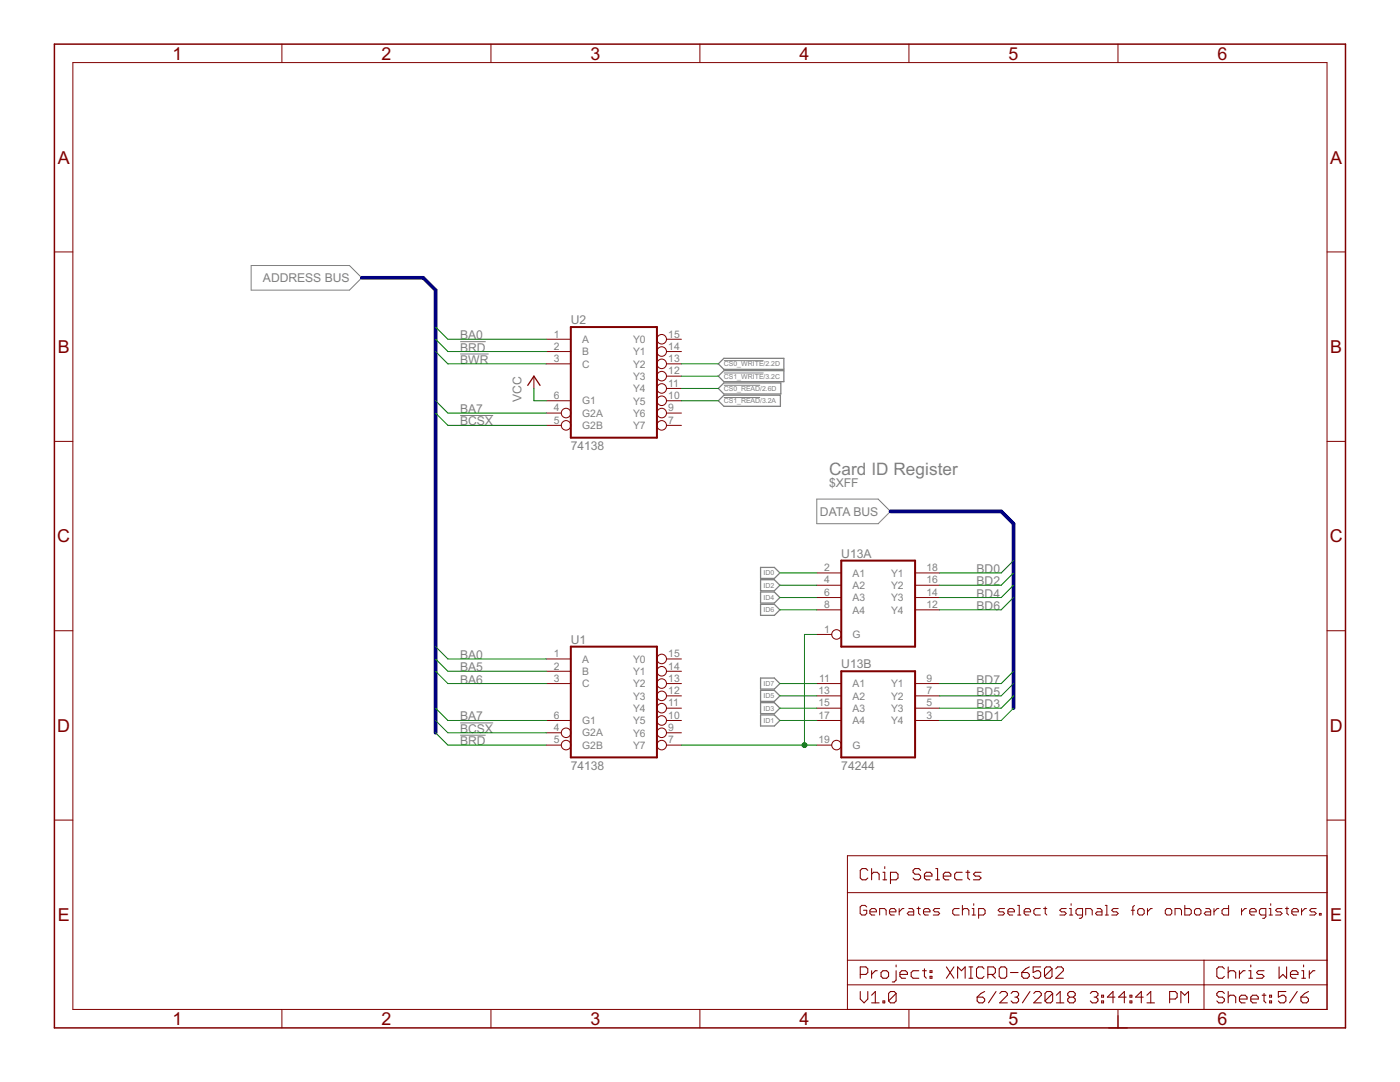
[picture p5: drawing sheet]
<svg xmlns="http://www.w3.org/2000/svg" width="279mm" height="216mm" viewBox="0 0 279 216" stroke-linecap="round" stroke-linejoin="round" font-family="sans-serif">
<path d="M50.1 53h19.6l2.5 2.4-2.5 2.5h-19.6zM91.8 68.2h5.1M91.8 70.6h5.7M144.5 72h7.9M144.5 74.4h7.9M144.5 76.9h7.2M144.5 79.3h7.2M91.8 82.9h6.6M163 99.6h12.3l2.4 2.4-2.4 2.5h-12.3zM91.8 144.3h6.6M91.8 146.7h5.1" fill="none" stroke="#808080" stroke-width=".2"/>
<path d="M143.4 72.6l1.1-1.1h11.9v2.2h-11.9zM143.4 75.1l1.1-1.1h11.9v2.2h-11.9zM143.4 77.5l1.1-1.1h11.3v2.2h-11.3zM143.4 80l1.1-1.1h11.2v2.2h-11.2zM151.8 113.2h2.7l1.1 1.1-1.1 1.1h-2.7zM151.8 115.7h2.7l1.1 1.1-1.1 1.1h-2.7zM151.8 118.1h2.7l1.1 1.1-1.1 1.1h-2.7zM151.8 120.6h2.7l1.1 1.1-1.1 1.1h-2.7zM151.8 135.3h2.7l1.1 1.1-1.1 1.1h-2.7zM151.8 137.8h2.7l1.1 1.1-1.1 1.1h-2.7zM151.8 140.2h2.7l1.1 1.1-1.1 1.1h-2.7zM151.8 142.7h2.7l1.1 1.1-1.1 1.1h-2.7z" fill="none" stroke="#808080" stroke-width=".25"/>
<path d="M10.9 8.8h257.6v196.3h-257.6z" fill="none" stroke="#800000" stroke-width=".3"/>
<g fill="none" stroke="#800000" stroke-width=".2">
<path d="M14.5 12.5h250.3v188.9h-250.3zM56.3 8.8v3.7M98 8.8v3.7M139.7 8.8v3.7M181.4 8.8v3.7M223.1 8.8v3.7M10.9 50.3h3.6M264.8 50.3h3.7M106.6 75.1v2.4M109 67.7h4.9M109 70.1h4.9M109 72.6h4.9"/>
<path d="M109 80h4.9M133 67.7h3M133 70.1h3M133 72.6h3M133 80h3M133 77.5h3M133 75.1h3M10.9 88.1h3.6M109 82.4h3M109 84.9h3M133 82.4h3M133 84.9h3"/>
<path d="M264.8 88.1h3.7M163 114.3h4.9M163 116.8h4.9M163 119.2h4.9M182.6 114.3h4.9M182.6 116.8h4.9M182.6 119.2h4.9M10.9 125.9h3.6M109 136.4h4.9M109 131.5h4.9M109 133.9h4.9M133 136.4h3"/>
<path d="M133 138.9h3M133 131.5h3M133 133.9h3M163 126.6h3M163 121.7h4.9M163 136.4h4.9M163 138.9h4.9M182.6 121.7h4.9M182.6 136.4h4.9M182.6 138.9h4.9M264.8 125.9h3.7M109 148.7h3"/>
<path d="M109 143.8h4.9M109 146.2h3M133 148.7h3M133 141.3h3M133 143.8h3M133 146.2h3M163 148.7h3M163 141.3h4.9M163 143.8h4.9M182.6 141.3h4.9M182.6 143.8h4.9M10.9 163.6h3.6"/>
<path d="M169.1 178.1h95.7M264.8 163.6h3.7M264.8 170.8h-95.7v30.6M169.1 191.6h95.7M169.1 196.5h95.7M173 181l-.4-.3h-.6l-.3 .3v1.3l.3 .3h.6l.4-.3v-.7h-.7M173.6 181.9h1.3v-.3l-.3-.3h-.7l-.3 .3v.7l.3 .3h.7M175.6 182.6v-1.3h.9l.3 .3v1M177.5 181.9h1.3v-.3l-.3-.3h-.7l-.3 .3v.7l.3 .3h.7M179.5 181.3v1.3M180.4 181.3h-.3l-.6 .6M181.4 181.3h.6l.4 .3v1h-1l-.3-.3 .3-.4h1"/>
<path d="M183 181.3h.7M183.3 181v1.3l.4 .3M184.3 181.9h1.3v-.3l-.3-.3h-.7l-.3 .3v.7l.3 .3h.7M187.5 181.3h-.9l-.4 .3 .4 .3h.6l.3 .4-.3 .3h-1M191.4 181.3h-.9l-.4 .3v.7l.4 .3h.9M192.1 181.6l.3-.3h.6l.4 .3v1M192.1 180.7v1.9M194 182.6h.7M194 181.3h.3v1.3M194.3 180.3v.4M195.3 182.6h1l.3-.3v-.7l-.3-.3h-1v1.9M200.5 181.3h-1l-.3 .3 .3 .3h.7l.3 .4-.3 .3h-1"/>
<path d="M201.1 181.9h1.3v-.3l-.3-.3h-.6l-.4 .3v.7l.4 .3h.6M203.1 180.7h.3v1.9M203.1 182.6h.6M204.4 181.9h1.3v-.3l-.3-.3h-.7l-.3 .3v.7l.3 .3h.7M207.6 181.3h-.9l-.4 .3v.7l.4 .3h.9M208.3 181.3h.6M208.6 181v1.3l.3 .3M212.8 181.3h-1l-.3 .3 .3 .3h.7l.3 .4-.3 .3h-1M213.4 182.6h.7M213.4 181.3h.4v1.3M213.8 180.3v.4M216 182.6h-.9l-.4-.3v-.7l.4-.3h.9v1.6l-.3 .3h-.3"/>
<path d="M216.7 182.6v-1.3h1l.3 .3v1M218.9 181.3h.7l.3 .3v1h-1l-.3-.3 .3-.4h1M220.6 180.7h.3v1.9M220.6 182.6h.6M223.2 181.3h-1l-.3 .3 .3 .3h.6l.4 .4-.4 .3h-.9M225.8 181.6h.6M226.4 180.7l-.3 .3v1.6M227.4 181.3h.6l.3 .3v.7l-.3 .3h-.6l-.3-.3v-.7zM229 181.3v1.3M230 181.3h-.4l-.6 .6M232.9 181.3h.6l.3 .3v.7l-.3 .3h-.6l-.3-.3v-.7zM234.5 182.6v-1.3h1l.3 .3v1"/>
<path d="M236.5 180.7v1.9h.9l.3-.3v-.7l-.3-.3h-.9M238.4 181.6l.3-.3h.7l.3 .3v.7l-.3 .3h-.7l-.3-.3zM240.3 191.6v9.8M240.6 181.3h.7l.3 .3v1h-1l-.3-.3 .3-.4h1M242.3 181.3v1.3M243.2 181.3h-.3l-.6 .6M245.2 180.7v1.9h-1l-.3-.3v-.7l.3-.3h1M247.8 181.3v1.3M248.8 181.3h-.4l-.6 .6M249.4 181.9h1.3v-.3l-.3-.3h-.7l-.3 .3v.7l.3 .3h.7M252.6 182.6h-.9l-.4-.3v-.7l.4-.3h.9v1.6l-.3 .3h-.3M253.3 182.6h.6"/>
<path d="M253.3 181.3h.3v1.3M253.6 180.3v.4M255.9 181.3h-1l-.3 .3 .3 .3h.6l.4 .4-.4 .3h-.9M256.5 181.3h.7M256.8 181v1.3l.4 .3M257.8 181.9h1.3v-.3l-.3-.3h-.7l-.3 .3v.7l.3 .3h.7M259.8 181.3v1.3M260.7 181.3h-.3l-.6 .6M262.7 181.3h-1l-.3 .3 .3 .3h.6l.4 .4-.4 .3h-.9M263.3 182.3h.4v.3h-.4zM56.3 201.4v3.7M98 201.4v3.7"/>
<path d="M139.7 201.4v3.7M181.4 201.4v3.7M223.1 201.4v3.7"/>
<circle cx="132.1" cy="75.1" r=".95"/>
<circle cx="132.1" cy="67.7" r=".95"/>
<circle cx="132.1" cy="70.1" r=".95"/>
<circle cx="132.1" cy="80" r=".95"/>
<circle cx="132.1" cy="77.5" r=".95"/>
<circle cx="132.1" cy="72.6" r=".95"/>
<circle cx="113" cy="82.4" r=".95"/>
<circle cx="113" cy="84.9" r=".95"/>
<circle cx="132.1" cy="84.9" r=".95"/>
<circle cx="132.1" cy="82.4" r=".95"/>
<circle cx="132.1" cy="138.9" r=".95"/>
<circle cx="132.1" cy="131.5" r=".95"/>
<circle cx="132.1" cy="133.9" r=".95"/>
<circle cx="132.1" cy="136.4" r=".95"/>
<circle cx="166.9" cy="126.6" r=".95"/>
<circle cx="113" cy="146.2" r=".95"/>
<circle cx="113" cy="148.7" r=".95"/>
<circle cx="132.1" cy="143.8" r=".95"/>
<circle cx="132.1" cy="148.7" r=".95"/>
<circle cx="132.1" cy="146.2" r=".95"/>
<circle cx="132.1" cy="141.3" r=".95"/>
<circle cx="166.9" cy="148.7" r=".95"/>
</g>
<g fill="none" stroke="#800000" stroke-width=".21">
<path d="M173.2 173.7l-.4-.4h-.7l-.4 .4v1.5l.4 .4h.7l.4-.4M173.9 173.3v2.3M173.9 174.4l.4-.3h.8l.4 .3v1.2M176.2 175.6h.8M176.2 174.1h.4v1.5M176.6 172.9v.4M177.7 175.6h1.1l.4-.4v-.8l-.4-.3h-1.1v2.2M183.7 173.7l-.3-.4h-.8l-.4 .4v.4l.4 .3h.8l.3 .4v.4l-.3 .4h-.8l-.4-.4M184.5 174.8h1.5v-.4l-.4-.3h-.7l-.4 .3v.8l.4 .4h.7M186.8 173.3h.3v2.3M186.8 175.6h.7M188.3 174.8h1.5v-.4l-.4-.3h-.8l-.3 .3v.8l.3 .4h.8"/>
<path d="M192 174.1h-1.1l-.4 .3v.8l.4 .4h1.1M192.8 174.1h.7M193.1 173.7v1.5l.4 .4M195.8 174.1h-1.2l-.3 .3 .3 .4h.8l.4 .4-.4 .4h-1.1M171.7 194.4h1.1l.4-.3v-.8l-.4-.4h-1.1v2.3M171.7 197.8v1.5l.7 .8 .8-.8v-1.5M173.9 193.7v1.5M173.9 198.6l.8-.8v2.3M175.1 193.7h-.4l-.8 .7M175.8 194.1l.4-.4h.8l.3 .4v.7l-.3 .4h-.8l-.4-.4zM176.2 199.7h.4v.4h-.4zM178.8 198.2l-.3-.4h-.8l-.4 .4v1.5"/>
<path d="M178.8 193.7v1.9l-.3 .3h-.4M178.8 192.6v.3M178.8 198.2v1.5l-.3 .4h-.8l-.4-.4M178.8 198.2l-1.5 1.5M179.6 194.4h1.5v-.3l-.4-.4h-.7l-.4 .4v.7l.4 .4h.7M183.4 193.7h-1.2l-.4 .4v.7l.4 .4h1.2M184.1 193.7h.8M184.5 193.3v1.5l.4 .4M185.6 193.7h.4v.4h-.4zM185.6 194.8h.4v.4h-.4zM188.9 192.9l1.5 2.3M190.4 192.9l-1.5 2.3"/>
<path d="M191.1 195.2v-2.3l.8 .8 .7-.8v2.3M193.4 192.9h.7M193.4 195.2h.7M193.8 192.9v2.3M195 199h1.1l.4 .3v.4l-.4 .4h-.7l-.4-.4zM196.4 193.3l-.4-.4h-.7l-.4 .4v1.5l.4 .4h.7l.4-.4M196.5 197.8l-.7 .4-.8 .8M197.1 194.4h1.2l.3-.3v-.8l-.3-.4h-1.2v2.3M197.9 194.4l.7 .8M198.8 197.8l-1.5 2.3M199.5 198.2l.4-.4h.8l.3 .4v.4l-1.5 1.5h1.5M199.8 192.9h.7l.4 .4v1.5l-.4 .4h-.7l-.4-.4v-1.5z"/>
<path d="M201.7 194.1h1.5M201.8 198.2l.4-.4h.7l.4 .4v.4l-.4 .4M202.5 199h.4M202.9 199l.4 .3v.4l-.4 .4h-.7l-.4-.4M203.9 194.1h1.2l.3 .3v.4l-.3 .4h-.8l-.4-.4zM205.4 192.9l-.7 .4-.8 .8M205.5 197.8l-1.5 2.3M206.3 198.2l.4-.4h.7l.4 .4v.4l-1.5 1.5h1.5M207.7 192.9h-1.5v1.2l.7-.4h.4l.4 .4v.7l-.4 .4h-.7l-.4-.4M210 193.3l-.4-.4h-.8l-.4 .4v1.5M210 193.3v1.5l-.4 .4h-.8l-.4-.4M210 193.3l-1.6 1.5"/>
<path d="M210.1 198.2v1.5l-.4 .4h-.8l-.3-.4M210.1 198.2l-.4-.4h-.8l-.3 .4v1.5M210.1 198.2l-1.5 1.5M210.7 193.3l.4-.4h.7l.4 .4v.4l-1.5 1.5h1.5M210.8 198.6l.8-.8v2.3M213.5 199l-.4 .3v.4l.4 .4h.7l.4-.4v-.4l-.4-.3M213.5 199l-.4-.4v-.4l.4-.4h.7l.4 .4v.4l-.4 .4M213.5 199h.7M217.6 198.2l.4-.4h.7l.4 .4v.4l-.4 .4M218.4 199h.3M218.7 199l.4 .3v.4l-.4 .4h-.7l-.4-.4M219.9 199.7h.3v.4h-.3z"/>
<path d="M219.9 198.6h.3v.4h-.3zM222.5 199h-1.5l1.1-1.2v2.3M224.7 199h-1.5l1.2-1.2v2.3M225.5 199.7h.4v.4h-.4zM225.5 198.6h.4v.4h-.4zM228.2 199h-1.6l1.2-1.2v2.3M228.9 198.6l.8-.8v2.3M233.4 199.3h1.1l.4-.3v-.8l-.4-.4h-1.1v2.3M244.3 193.3l-.3-.4h-.8l-.4 .4v1.5l.4 .4h.8l.3-.4M244.3 198.2l-.3-.4h-.8l-.4 .4v.4l.4 .4h.8l.3 .3v.4l-.3 .4h-.8l-.4-.4M245.1 194.1l.4-.4h.7l.4 .4v1.1M245.1 192.9v2.3"/>
<path d="M245.1 197.8v2.3M245.1 199l.4-.4h.7l.4 .4v1.1M247.4 199.3h1.5v-.3l-.4-.4h-.8l-.3 .4v.7l.3 .4h.8M247.4 193.7v1.5M248.5 193.7h-.4l-.7 .7M249.2 193.7h.4v1.5M249.2 195.2h.8M249.6 199.3h1.5v-.3l-.3-.4h-.8l-.4 .4v.7l.4 .4h.8M249.6 192.6v.3M251.9 198.6h.7M252.3 193.7h-1.2l-.3 .4 .3 .3h.8l.4 .4-.4 .4h-1.1M252.3 198.2v1.5l.3 .4"/>
<path d="M253.4 199.7h.4v.4h-.4zM253.4 198.6h.4v.4h-.4zM255.3 192.9v2.3l.7-.8 .8 .8v-2.3M256.6 197.8h-1.5v1.2l.8-.4h.3l.4 .4v.7l-.4 .4h-.7l-.4-.4M257.5 194.4h1.5v-.3l-.3-.4h-.8l-.4 .4v.7l.4 .4h.8M258.9 197.8l-1.5 2.3M259.6 199h1.2l.3 .3v.4l-.3 .4h-.8l-.4-.4zM259.8 193.7h.4v1.5M259.8 195.2h.7M260.2 192.6v.3M261.1 197.8l-.7 .4-.8 .8M261.3 193.7v1.5"/>
<path d="M262.4 193.7h-.4l-.7 .7M173.9 200.1h1.6M210.8 200.1h1.5M228.9 200.1h1.5M235.7 200.1v-2.3l.7 .8 .8-.8v2.3"/>
</g>
<path d="M105.3 76.9l1.3-1.8 1.2 1.8M221.3 205.1h3.7" fill="none" stroke="#800000" stroke-width=".25"/>
<path d="M113.9 65.3h17.2v22h-17.2zM167.9 111.9h14.7v17.1h-14.7zM113.9 129h17.2v22.1h-17.2zM167.9 133.9h14.7v17.2h-14.7z" fill="none" stroke="#800000" stroke-width=".4"/>
<path d="M72.2 55.4h12.3l2.4 2.5v88.3M177.7 102h22.1l2.5 2.5v36.8" fill="none" stroke="#000080" stroke-width=".74"/>
<g fill="none" stroke="#008000" stroke-width=".2">
<path d="M86.9 67.7l2.5 2.4h19.6M86.9 70.1l2.5 2.5h19.6M86.9 65.3l2.5 2.4h19.6M86.9 80l2.5 2.4h19.6M106.6 77.5v2.5h2.4M136 80h7.4M136 72.6h7.4M136 75.1h7.4M136 77.5h7.4M86.9 82.4l2.5 2.5h19.6M155.6 119.2h7.4M155.6 116.8h7.4"/>
<path d="M155.6 114.3h7.4M202.3 119.2l-2.5 2.5h-12.3M202.3 116.8l-2.5 2.4h-12.3M202.3 114.3l-2.5 2.5h-12.3M202.3 111.9l-2.5 2.4h-12.3M86.9 133.9l2.5 2.5h19.6M86.9 129l2.5 2.5h19.6M86.9 131.5l2.5 2.4h19.6M155.6 136.4h7.4M155.6 121.7h7.4M155.6 138.9h7.4M163 126.6h-2.5v22.1"/>
<path d="M202.3 133.9l-2.5 2.5h-12.3M202.3 136.4l-2.5 2.5h-12.3M202.3 138.9l-2.5 2.4h-12.3M86.9 141.3l2.5 2.5h19.6M86.9 143.8l2.5 2.4h19.6M86.9 146.2l2.5 2.5h19.6M136 148.7h27M155.6 141.3h7.4M155.6 143.8h7.4M202.3 141.3l-2.5 2.5h-12.3"/>
</g>
<circle cx="160.5" cy="148.7" r=".49" fill="#008000" stroke="#008000" stroke-width=".2"/>
<g font-size="4" fill="#800000">
<text x="34.4" y="11.9">1</text>
<text x="76.1" y="11.9">2</text>
<text x="117.9" y="11.9">3</text>
<text x="159.6" y="11.9">4</text>
<text x="201.3" y="11.9">5</text>
<text x="243" y="11.9">6</text>
<text x="11.5" y="32.6">A</text>
<text x="265.5" y="32.6">A</text>
<text x="11.5" y="70.4">B</text>
<text x="265.5" y="70.4">B</text>
<text x="11.4" y="108.2">C</text>
<text x="265.4" y="108.2">C</text>
<text x="11.4" y="146">D</text>
<text x="265.4" y="146">D</text>
<text x="11.5" y="183.8">E</text>
<text x="265.5" y="183.8">E</text>
<text x="34.4" y="204.5">1</text>
<text x="76.1" y="204.5">2</text>
<text x="117.9" y="204.5">3</text>
<text x="159.6" y="204.5">4</text>
<text x="201.3" y="204.5">5</text>
<text x="243" y="204.5">6</text>
</g>
<text font-size="3.8" fill="#808080" x="165.5" y="94.7">Card ID Register</text>
<g font-size="2.7" fill="#808080">
<text x="52.5" y="56.3">ADDRESS BUS</text>
<text x="113.9" y="64.6">U2</text>
<text x="91.8" y="70.2">BRD</text>
<text x="91.8" y="67.7">BA0</text>
<text x="91.8" y="72.6">BWR</text>
<text x="91.8" y="82.4">BA7</text>
<text x="104.1" y="80.1" transform="rotate(-90 104.1 80.1)">VCC</text>
<text x="91.8" y="84.9">BCSX</text>
<text x="113.9" y="89.8">74138</text>
<text x="165.5" y="97.1">$XFF</text>
<text x="163.6" y="102.9">DATA BUS</text>
<text x="167.9" y="111.3">U13A</text>
<text x="194.9" y="119.2">BD4</text>
<text x="194.9" y="116.8">BD2</text>
<text x="194.9" y="114.3">BD0</text>
<text x="194.9" y="121.7">BD6</text>
<text x="91.8" y="131.5">BA0</text>
<text x="113.9" y="128.4">U1</text>
<text x="91.8" y="136.4">BA6</text>
<text x="91.8" y="133.9">BA5</text>
<text x="167.9" y="133.3">U13B</text>
<text x="194.9" y="136.4">BD7</text>
<text x="91.8" y="143.8">BA7</text>
<text x="194.9" y="138.9">BD5</text>
<text x="194.9" y="141.3">BD3</text>
<text x="194.9" y="143.8">BD1</text>
<text x="91.8" y="146.2">BCSX</text>
<text x="91.8" y="148.7">BRD</text>
<text x="113.9" y="153.6">74138</text>
<text x="167.9" y="153.6">74244</text>
</g>
<g font-size="2.3" fill="#808080">
<text x="110.5" y="67.4">1</text>
<text x="110.5" y="69.8">2</text>
<text x="116.2" y="68.4">A</text>
<text x="116.2" y="70.9">B</text>
<text x="126.3" y="70.9">Y1</text>
<text x="126.3" y="68.4">Y0</text>
<text x="133.4" y="69.8">14</text>
<text x="133.4" y="67.4">15</text>
<text x="110.5" y="72.3">3</text>
<text x="116.2" y="73.3">C</text>
<text x="126.3" y="75.8">Y3</text>
<text x="126.3" y="73.4">Y2</text>
<text x="133.4" y="77.2">11</text>
<text x="133.4" y="74.7">12</text>
<text x="133.4" y="72.3">13</text>
<text x="110.5" y="82.1">4</text>
<text x="110.5" y="79.6">6</text>
<text x="116.2" y="83.2">G2A</text>
<text x="116.2" y="80.7">G1</text>
<text x="126.3" y="83.2">Y6</text>
<text x="126.3" y="80.7">Y5</text>
<text x="126.3" y="78.3">Y4</text>
<text x="133.4" y="82.1">9</text>
<text x="133.4" y="79.6">10</text>
<text x="110.5" y="84.5">5</text>
<text x="116.2" y="85.6">G2B</text>
<text x="126.3" y="85.6">Y7</text>
<text x="133.4" y="84.5">7</text>
<text x="164.5" y="114">2</text>
<text x="184.9" y="114">18</text>
<text x="164.5" y="116.4">4</text>
<text x="164.5" y="118.9">6</text>
<text x="170.2" y="115.1">A1</text>
<text x="170.2" y="117.5">A2</text>
<text x="170.2" y="120">A3</text>
<text x="177.9" y="120">Y3</text>
<text x="177.9" y="117.5">Y2</text>
<text x="177.9" y="115.1">Y1</text>
<text x="184.9" y="118.9">14</text>
<text x="184.9" y="116.4">16</text>
<text x="164.5" y="121.3">8</text>
<text x="170.2" y="122.4">A4</text>
<text x="177.9" y="122.4">Y4</text>
<text x="184.9" y="121.3">12</text>
<text x="110.5" y="131.2">1</text>
<text x="133.4" y="131.2">15</text>
<text x="164.5" y="126.2">1</text>
<text x="170.2" y="127.3">G</text>
<text x="110.5" y="133.6">2</text>
<text x="110.5" y="136.1">3</text>
<text x="116.2" y="132.2">A</text>
<text x="116.2" y="134.7">B</text>
<text x="116.2" y="137.1">C</text>
<text x="126.3" y="137.1">Y2</text>
<text x="126.3" y="134.7">Y1</text>
<text x="126.3" y="132.2">Y0</text>
<text x="133.4" y="136.1">13</text>
<text x="133.4" y="133.6">14</text>
<text x="163.5" y="136.1">11</text>
<text x="170.2" y="137.1">A1</text>
<text x="177.9" y="137.1">Y1</text>
<text x="184.9" y="136.1">9</text>
<text x="110.5" y="143.4">6</text>
<text x="126.3" y="142.1">Y4</text>
<text x="126.3" y="139.6">Y3</text>
<text x="133.4" y="143.4">10</text>
<text x="133.4" y="141">11</text>
<text x="133.4" y="138.5">12</text>
<text x="163.3" y="138.5">13</text>
<text x="163.3" y="141">15</text>
<text x="163.3" y="143.4">17</text>
<text x="170.2" y="139.6">A2</text>
<text x="170.2" y="142">A3</text>
<text x="177.9" y="142.1">Y3</text>
<text x="177.9" y="139.6">Y2</text>
<text x="184.9" y="143.4">3</text>
<text x="184.9" y="141">5</text>
<text x="184.9" y="138.5">7</text>
<text x="110.5" y="145.9">4</text>
<text x="110.5" y="148.3">5</text>
<text x="116.2" y="147">G2A</text>
<text x="116.2" y="149.4">G2B</text>
<text x="116.2" y="144.5">G1</text>
<text x="126.3" y="149.4">Y7</text>
<text x="126.3" y="147">Y6</text>
<text x="126.3" y="144.5">Y5</text>
<text x="133.4" y="148.3">7</text>
<text x="133.4" y="145.9">9</text>
<text x="163.3" y="148.3">19</text>
<text x="170.2" y="149.4">G</text>
<text x="170.2" y="144.5">A4</text>
<text x="177.9" y="144.5">Y4</text>
</g>
<g font-size="1.5" fill="#808080">
<text x="144.5" y="73.1">CS0_WRITE/2.2D</text>
<text x="144.5" y="75.6">CS1_WRITE/3.2C</text>
<text x="144.5" y="78">CS0_READ/2.6D</text>
<text x="144.5" y="80.5">CS1_READ/3.2A</text>
<text x="152.4" y="114.8">ID0</text>
<text x="152.4" y="119.7">ID4</text>
<text x="152.4" y="117.3">ID2</text>
<text x="152.4" y="122.2">ID6</text>
<text x="152.4" y="136.9">ID7</text>
<text x="152.4" y="139.3">ID5</text>
<text x="152.4" y="141.8">ID3</text>
<text x="152.4" y="144.2">ID1</text>
</g>
</svg>
